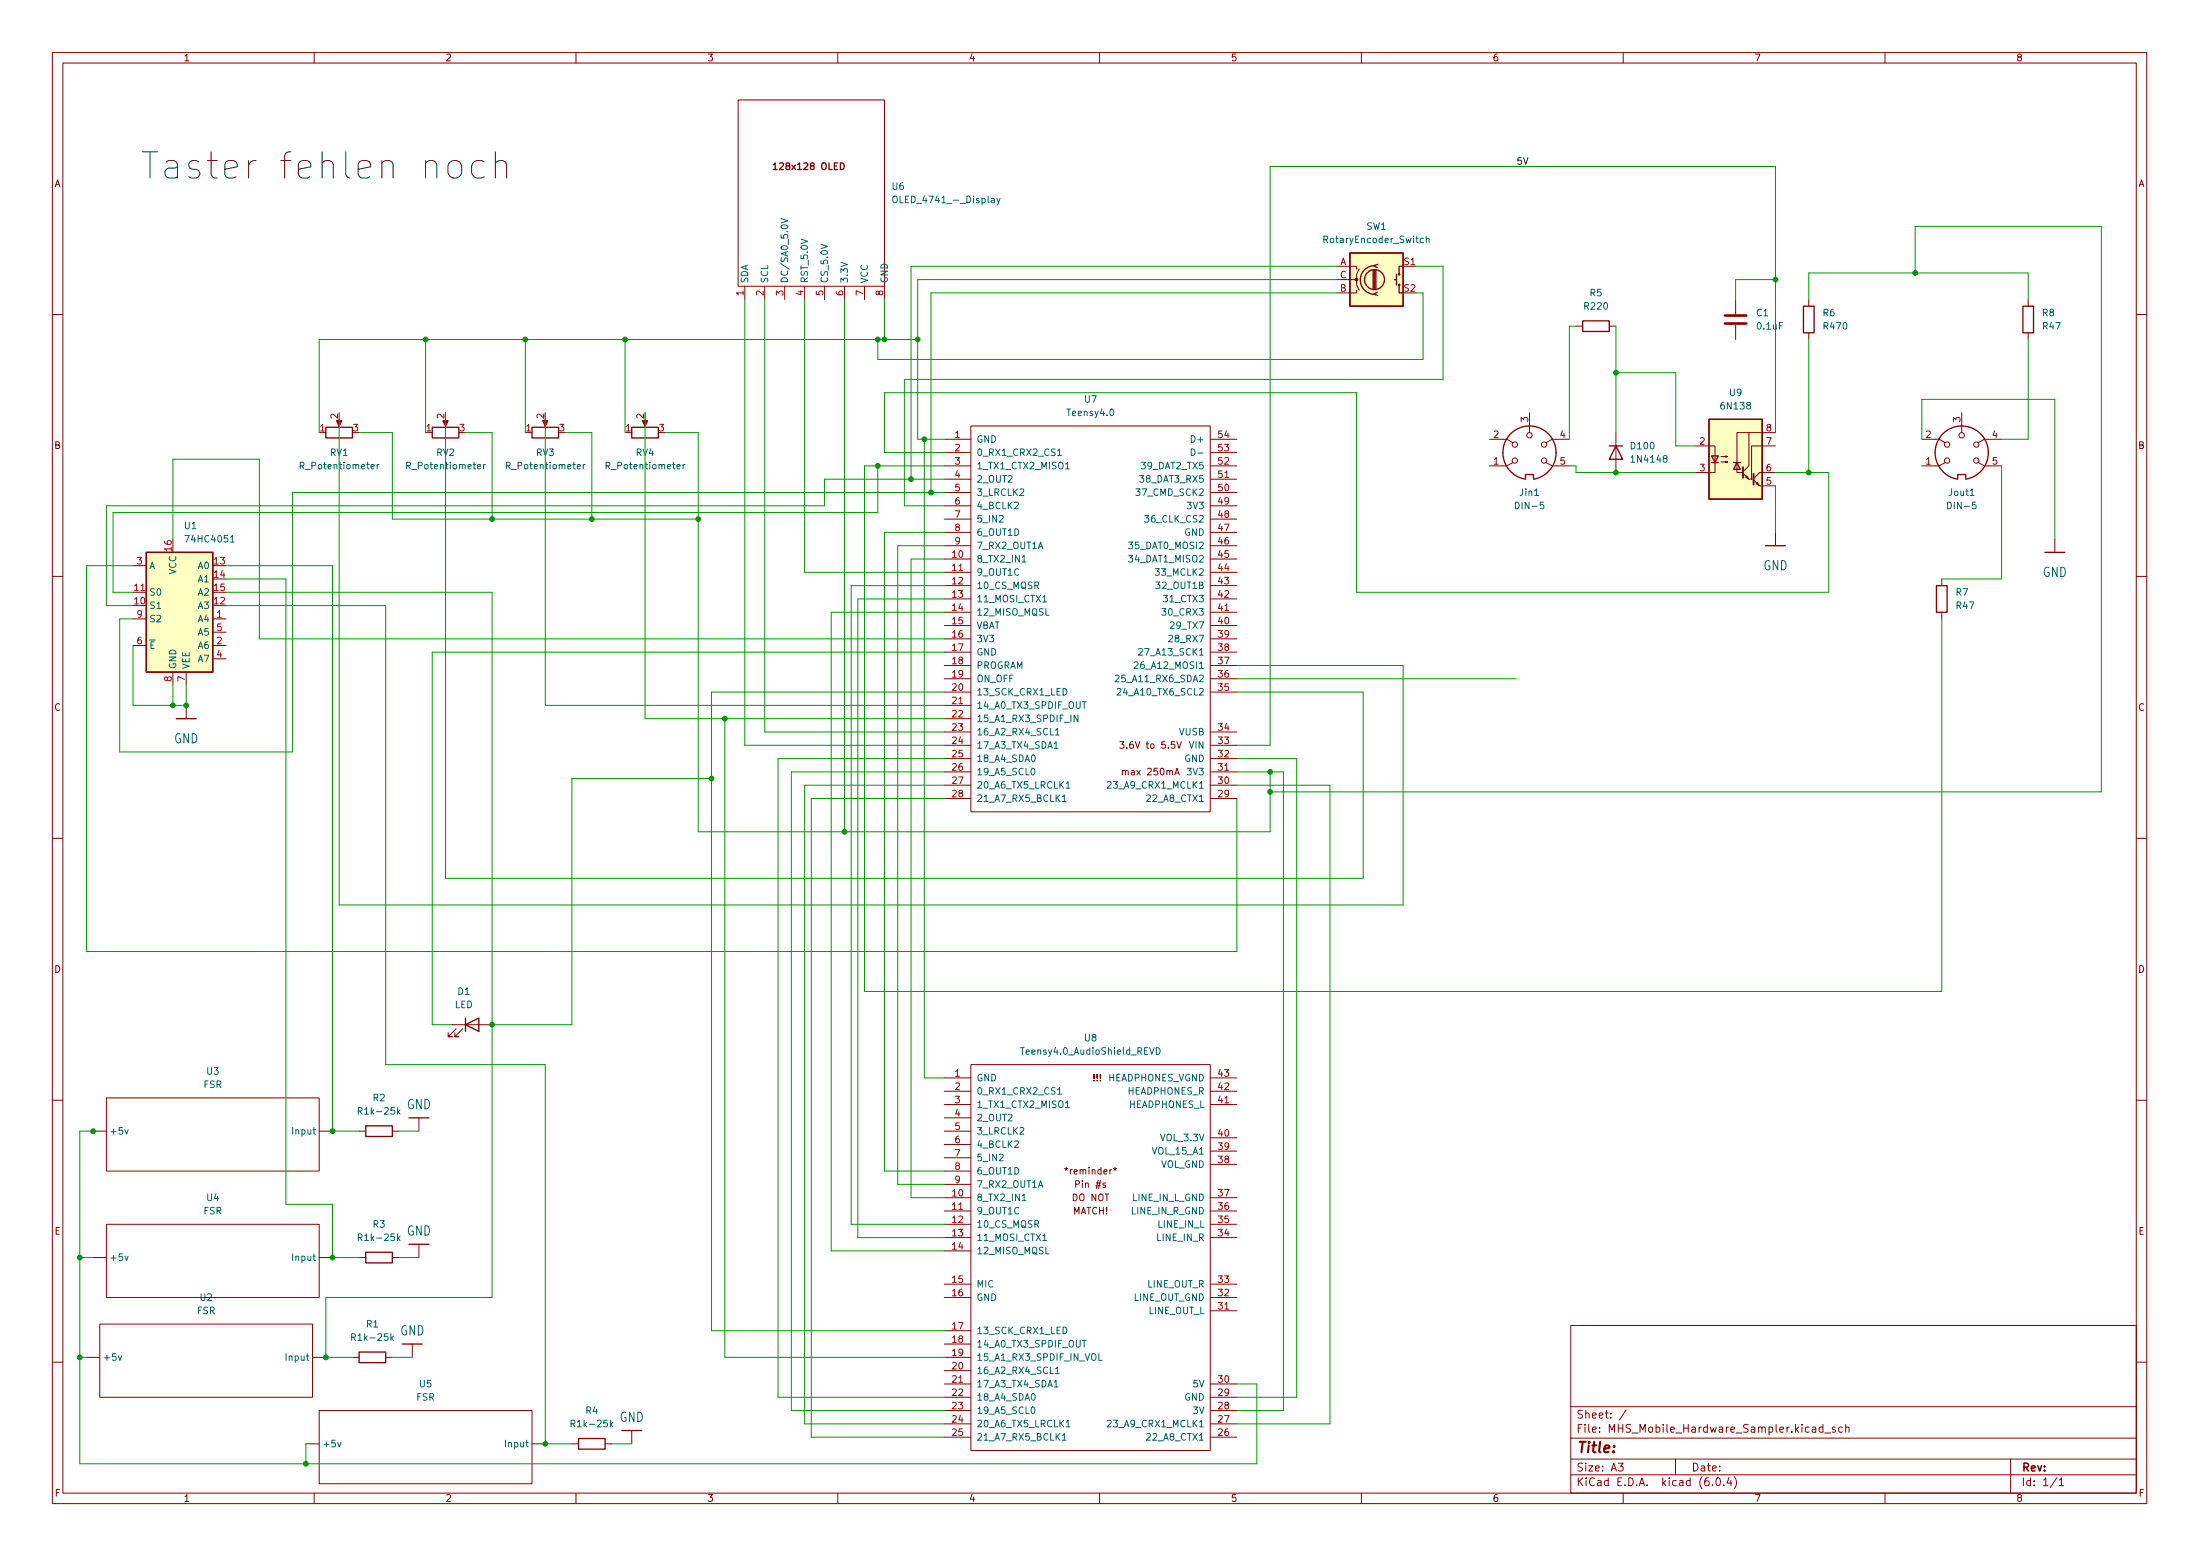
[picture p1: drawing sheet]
<svg xmlns="http://www.w3.org/2000/svg" width="420mm" height="297mm" viewBox="0 0 420 297" stroke-linecap="round" stroke-linejoin="round" font-family="sans-serif">
<g fill="none" stroke="#840000" stroke-width=".19">
<path d="M10 10h400v277h-400zM12 12h396v273h-396zM60 10v2M110 10v2M141 19.1h27.9v35.5h-27.9zM160 10v2M210 10v2M260 10v2M310 10v2M360 10v2M142.2 54.6v2.6M146 54.6v2.6"/>
<path d="M149.9 54.6v2.6M153.7 54.6v2.6M157.5 54.6v2.6M161.3 54.6v2.6M165.1 54.6v2.6M168.9 54.6v2.6M255.3 50.8h3.8v.5M255.3 53.4h3.8v1l.5 1M259.1 55.4v.5h-3.8M259.6 51.3l-.5 1.1v1h-.5M331.5 57.2v2.8M345.4 57.2v1.3"/>
<path d="M387.3 57.2v1.3M10 60h2M292.1 78.8v3.8M301 62.3h1.3M307.3 62.3h1.3M331.5 62v2.8M345.4 63.5v1.3M374.6 78.8v3.8M387.3 63.5v1.3M408 60h2M64.8 80v1.1M85.1 80v1.1"/>
<path d="M104.1 80v1.1M123.2 80v1.1M180.3 99.1h5.1M180.3 96.6h5.1M180.3 94h5.1M180.3 91.5h5.1M180.3 88.9h5.1M180.3 86.4h5.1M180.3 83.9h5.1M185.4 81.3h45.7v73.7h-45.7zM231.1 99.1h5.1M231.1 96.6h5.1"/>
<path d="M231.1 94h5.1M231.1 91.5h5.1M231.1 88.9h5.1M231.1 86.4h5.1M231.1 83.9h5.1M284.5 83.9h3.3l1.1 .6M288.9 88.3l-1.1 .6h-3.3M295.3 88.3l1.1 .6h3.3M299.7 83.9h-3.3l-1.1 .6M308.6 82.6v7.6M323.8 85.1h3.7v5.1h-3.7M328.7 88.2h1.2l-.3 .1v-.3l.3 .2"/>
<path d="M328.7 87.2h1.2l-.3 .1v-.3l.3 .2M332.9 90.3l1.1 1.2h.6M333.6 90.8l.3 .5-.5-.2zM334 82.6h-2.3v7.6h1M334.9 91.6l1.1 1.1h3.1M335.4 92.4l.3-.3 .2 .5zM339.1 82.6h-5.1v6.3l-1.1 1.2M339.1 85.1h-4.6v6.4M339.1 90.2h-3.1l-1.1 1.1M367 83.9h3.3l1.2 .6M371.5 88.3l-1.2 .6h-3.3M377.8 88.3l1.2 .6h3.3"/>
<path d="M382.3 83.9h-3.3l-1.2 .6M10 110h2M25.4 118.1h2.5M25.4 113.1h2.5M25.4 108h2.5M40.6 118.1h2.6M180.3 106.7h5.1M180.3 109.3h5.1M180.3 111.8h5.1M180.3 114.3h5.1M180.3 116.9h5.1M180.3 119.4h5.1"/>
<path d="M180.3 104.2h5.1M180.3 101.6h5.1M231.1 106.7h5.1M231.1 109.3h5.1M231.1 111.8h5.1M231.1 114.3h5.1M231.1 116.9h5.1M231.1 119.4h5.1M231.1 104.2h5.1M231.1 101.6h5.1M339.1 101.6v2.6M370.8 110.5v1.3"/>
<path d="M370.8 116.9v1.2M392.4 102.9v2.5M408 110h2M25.4 123.2h2.5M33 128.3v2.5M35.6 128.3v2.5M35.6 134.7v2.5M40.6 123.2h2.6M40.6 125.8h2.6M40.6 120.7h2.6M180.3 122h5.1M180.3 124.5h5.1"/>
<path d="M180.3 127h5.1M180.3 129.6h5.1M180.3 132.1h5.1M180.3 134.7h5.1M180.3 137.2h5.1M180.3 139.7h5.1M231.1 122h5.1M231.1 124.5h5.1M231.1 127h5.1M231.1 129.6h5.1M231.1 132.1h5.1M231.1 139.7h5.1"/>
<path d="M180.3 142.3h5.1M180.3 144.8h5.1M180.3 147.4h5.1M180.3 149.9h5.1M180.3 152.4h5.1M213.9 141.6h.8l-.5 .5 .4 .1v.5l-.2 .2-.5-.2M224.4 147.9l.4-1.2 .4 1.2M224.5 147.6h.6M224.8 141.6l.4 1.3 .4-1.3M231.1 142.3h5.1M231.1 144.8h5.1M231.1 147.4h5.1"/>
<path d="M231.1 149.9h5.1M231.1 152.4h5.1M10 160h2M408 160h2M86.4 195.6h7.6M87.1 196.4l-1.5 1.5h.8h-.8v-.8M88.4 196.4l-1.5 1.5h.7h-.7v-.8M10 210h2M17.8 215.9h2.5M20.3 209.6h40.7v14h-40.7zM61 215.9h2.5M68.6 215.9h1.2"/>
<path d="M74.9 215.9h1.3M80 213.4v2.5M180.3 215.9h5.1M180.3 210.9h5.1M180.3 208.3h5.1M180.3 205.8h5.1M180.3 218.5h5.1M180.3 213.4h5.1M185.4 203.2h45.7v73.7h-45.7zM231.1 219.7h5.1M231.1 217.2h5.1M231.1 210.9h5.1"/>
<path d="M231.1 208.3h5.1M231.1 205.8h5.1M408 210h2M20.3 233.7h40.7v14h-40.7zM80 237.5v2.6M180.3 228.6h5.1M180.3 231.2h5.1M180.3 233.7h5.1M180.3 236.3h5.1M180.3 238.8h5.1M180.3 221h5.1M180.3 223.6h5.1"/>
<path d="M180.3 226.1h5.1M211.1 225.9l-.3-.1-.2 .2 .1 .2 .4 .1v.3h-.5M212.6 223l.3 .2 .3-.2M212.8 223.4l.1-.2 .2 .2M212.9 222.9v.3M231.1 228.6h5.1M231.1 231.2h5.1M231.1 233.7h5.1M231.1 236.3h5.1M231.1 222.3h5.1M16.5 259.1h2.5M17.8 240.1h2.5"/>
<path d="M19 252.8h40.7v13.9h-40.7zM59.7 259.1h2.5M61 240.1h2.5M67.3 259.1h1.3M68.6 240.1h1.2M73.7 259.1h1.2M74.9 240.1h1.3M78.7 256.6v2.5M180.3 259.1h5.1M180.3 245.1h5.1M180.3 247.7h5.1M180.3 254h5.1"/>
<path d="M180.3 256.6h5.1M231.1 245.1h5.1M231.1 247.7h5.1M231.1 250.2h5.1M300 253h108v32h-108zM10 260h2M58.4 275.6h2.6M61 269.3h40.6v13.9h-40.6zM101.6 275.6h2.5M109.2 275.6h1.3M115.6 275.6h1.2M120.6 273.1v2.5"/>
<path d="M180.3 261.7h5.1M180.3 264.2h5.1M180.3 266.7h5.1M180.3 269.3h5.1M180.3 271.8h5.1M180.3 274.4h5.1M231.1 264.2h5.1M231.1 266.7h5.1M231.1 269.3h5.1M231.1 271.8h5.1M231.1 274.4h5.1M300 278.5h108"/>
<path d="M300 274.5h108M300 268.5h108M309.1 279.3h.9l-.5 .6 .4 .1v.7l-.2 .1-.6-.1M310.6 269.1l-1.3 2M320 278.5v3M348.1 272.5l-.4-.1-.3 .3 .2 .6h.5M348.1 271.9v1.5M348.5 273.6h1.1M350.5 272.5l-.4-.1-.2 .2 .1 .2 .5 .2v.3h-.6M351.9 272.5l-.5-.1-.3 .3 .2 .6h.6M352.5 272.6l.2-.2 .4 .1v.9M352.5 271.9v1.5"/>
<path d="M384 278.5v6.5M408 260h2M60 285v2M110 285v2M160 285v2M210 285v2M260 285v2M300 281.5h108M310 285v2M327.1 283.5v.1M327.9 282.2l.2-.1a.8 .8 0 0 1 .5 .8 .8 .8 0 0 1-.5 .7 1 1 0 0 1-.2-1.4zM329.2 283.5v.1"/>
<path d="M330.2 282l-.3 1.1h.9M330.6 282.6v1M331.2 281.9a1.72 1.72 0 0 1 0 2.3M360 285v2M392.9 282l-1.3 2M393.3 282.5l.4-.4v1.5M393.3 283.6h.8"/>
<circle cx="289.3" cy="84.9" r=".51"/>
<circle cx="289.3" cy="87.9" r=".51"/>
<circle cx="292.1" cy="83.1" r=".51"/>
<circle cx="294.9" cy="87.9" r=".51"/>
<circle cx="294.9" cy="84.9" r=".51"/>
<circle cx="371.9" cy="84.9" r=".51"/>
<circle cx="371.9" cy="87.9" r=".51"/>
<circle cx="374.6" cy="83.1" r=".51"/>
<circle cx="377.4" cy="84.9" r=".51"/>
<circle cx="377.4" cy="87.9" r=".51"/>
</g>
<g fill="none" stroke="#840000" stroke-width=".25">
<path d="M147.7 31.5l.3-.4v1.3M147.7 32.4h.7M257.8 48.3h10.2v10.2h-10.2zM262.3 51.6v3.6M262.5 50.7a2.73 2.73 0 0 0-2.7 2.7 2.73 2.73 0 0 0 2.7 2.8M262.5 51.6v3.6M262.8 51.6v3.6M263 55.8l-.6 .4 .7 .2M263.1 50.5l-.7 .2 .6 .4M266.3 53.4h.4M266.7 52.4v2M267.2 54.4v1.5h.8"/>
<path d="M268 50.8h-.8v1.6M344.4 58.5h2.1v5h-2.1zM386.3 58.5h2.1v5h-2.1zM302.3 61.3h5v2h-5zM62.2 81.6h5.1v2h-5.1zM82.5 81.6h5.1v2h-5.1zM101.6 81.6h5.1v2h-5.1zM120.6 81.6h5.1v2h-5.1zM287 86.4a5.1 5.1 0 0 0 4.3 5.1M287 86.4a5.1 5.1 0 0 1 5.1-5.1 5.1 5.1 0 0 1 5.1 5.1M291.3 91.3v-.7h1.6v.7M297.2 86.4a5.1 5.1 0 0 1-4.3 5.1"/>
<path d="M307.3 85.1h2.6M308.6 85.1l1.3 2.6h-2.6zM326.4 80h10.1v15.3h-10.1zM326.9 87h1.3l-.7 1.3zM326.9 88.3h1.3M331.1 88.3h1.3M331.7 88.3l.7 1.3h-1.3zM369.6 86.4a5.1 5.1 0 0 0 4.3 5.1M369.6 86.4a5.1 5.1 0 0 1 5-5.1 5.1 5.1 0 0 1 5.1 5.1M373.9 91.3v-.7h1.5v.7M379.7 86.4a5.1 5.1 0 0 1-4.3 5.1M27.9 105.4h12.7v22.9h-12.7z"/>
<path d="M337.2 104.2h3.8M369.8 111.8h2.1v5.1h-2.1zM390.5 105.4h3.8M33.7 137.2h3.8M88.9 195.6l2.5-1.3v2.6zM88.9 194.3v2.6M69.8 214.9h5.1v2.1h-5.1zM78.1 213.4h3.8M69.8 239.1h5.1v2h-5.1zM78.1 237.5h3.8M68.6 258.1h5.1v2h-5.1zM76.8 256.6h3.8"/>
<path d="M110.5 274.6h5.1v2h-5.1zM118.7 273.1h3.9"/>
<circle cx="262.5" cy="53.4" r="1.9"/>
<circle cx="267.2" cy="52.4" r=".13"/>
<circle cx="267.2" cy="54.4" r=".13"/>
</g>
<g fill="none" stroke="#006464" stroke-width=".19">
<path d="M170.7 37.5l.1-.1a.43 .43 0 0 1 .5 .5v.4a.42 .42 0 0 1-.4 .4 .42 .42 0 0 1-.4-.4zM190.4 37.9l.3 .8M191 37.9l-.4 1.1-.2 .1M149.2 41.7l1.2 .4-1.2 .5M271.8 45.5h-.3l-.3 .2 .2 .6h.4M272.4 45.6l.2-.1h.3v.8M272.4 45.1v1.2M72 88.7v.8M72.4 88.7l-.4 .2M92.3 88.7v.8M92.7 88.7l-.4 .2M111.4 88.7v.8"/>
<path d="M111.8 88.7l-.4 .2M130.4 88.7v.8M130.8 88.7l-.4 .2M202 86.1l.4-.4v1.3M202 87h.7M203.5 89.5h.7M227.5 85.7a.64 .64 0 0 1 .7 .6 .64 .64 0 0 1-.7 .7zM228.8 86.5h.9M376.3 94.6h.7M44 103.5h.7M195.2 107.3h.7M199.2 114.9h.7"/>
<path d="M221.9 116.2h.8l-.5 .5 .4 .1v.5l-.2 .2-.5-.2M201.6 139.4l.3-.4v1.3M203 131.4a.64 .64 0 0 1 .8 .7 .64 .64 0 0 1-.8 .6zM205.9 136.5v1.3l-.8-1.3v1.3M206.7 134h.7M213 129l.5-.1 .2 .3-.8 1h.8M213.4 131.5l.4-.1 .3 .4-.8 .9h.8M216.6 126.5l.5-.2 .2 .4-.7 .9h.7M217.5 123.9l.5-.1 .2 .4-.8 .9h.8M223.2 121.4l.5-.1 .2 .3-.7 .9h.7M197 146.8l.2-.1a.68 .68 0 0 1 .5 .6 .68 .68 0 0 1-.5 .6l-.3-.5zM201.3 141.9l.4-.3v1.3"/>
<path d="M201.3 142.9h.8M201.6 140.3h.7M202.9 152.1l.4-.4v1.3M202.9 153h.7M203.6 149.6l.4-.4v1.3M203.6 150.5h.8M211.5 149.3l.5-.1 .2 .4-.8 .9h.8M23.9 215.7l.3 .8 .3-.8M68.4 212.1l.6-.1 .2-.1-.1-.3-.7-.2v1.3M76 212.2l.4 .5M76.4 211.9l-.5 .4M202 208l.4-.4v1.3"/>
<path d="M202 208.9h.7M203.5 211.4h.7M220.8 200a.64 .64 0 0 1 .8 .6 .64 .64 0 0 1-.8 .7zM23.9 239.8l.3 .8 .3-.8M68.4 236.2h.6l.2-.2-.1-.3-.7-.1v1.2M76 236.3l.4 .5M76.4 236l-.5 .5M195.2 229.2h.7M199.2 236.8h.7M22.6 258.8l.3 .9 .3-.9M67.2 255.3l.6-.1 .1-.2-.1-.3-.6-.1v1.3M74.8 255.4l.3 .5"/>
<path d="M75.1 255l-.4 .5M203 253.3a.64 .64 0 0 1 .8 .7 .64 .64 0 0 1-.8 .6zM206.7 255.9h.7M209.9 258.4v1.3h.6M64.5 275.4l.3 .8 .3-.8M109.1 271.8l.6-.1 .1-.2-.1-.3-.6-.1v1.3M116.7 271.9l.4 .5M117.1 271.5l-.5 .5M197 268.7l.2-.1a.68 .68 0 0 1 .5 .6 .68 .68 0 0 1-.5 .7l-.3-.5zM201.3 263.9l.4-.4v1.3M201.3 264.8h.8M201.6 261.3l.3-.3v1.2"/>
<path d="M201.6 262.2h.7M202.9 274l.4-.3v1.2M202.9 274.9h.7M203.6 271.5l.4-.4v1.3M203.6 272.4h.8M211.5 271.2l.5-.1 .2 .4-.8 .9h.8"/>
</g>
<g fill="#840000" stroke="#840000" stroke-width=".19">
<path d="M122.7 80.3h1l-.5 1.1z"/>
<path d="M64.3 80.3h1l-.5 1.1z"/>
<path d="M84.6 80.3h1l-.5 1.1z"/>
<path d="M103.6 80.3h1l-.5 1.1z"/>
<circle cx="259.1" cy="53.4" r=".25"/>
</g>
<g fill="#ffffc2" stroke="#ffffc2" stroke-width=".19">
<path d="M27.9 105.4h12.7v22.9h-12.7z"/>
<path d="M326.4 80h10.1v15.3h-10.1z"/>
<path d="M257.8 48.3h10.2v10.2h-10.2z"/>
</g>
<path d="M332.9 89.2v2M334.9 90.5v2" fill="none" stroke="#840000" stroke-width=".36"/>
<path d="M329.4 61.8h4.1M329.4 60.2h4.1" fill="none" stroke="#840000" stroke-width=".51"/>
<path d="M86 30.9a1.36 1.36 0 0 1 2.2 .7v1.4a1.36 1.36 0 0 1-1.3 1 1.36 1.36 0 0 1-1.3-1v-1.4zM92.5 30.9l-.5-.2h-1l-.4 .2-.5 .7v1.4l.5 .7 .4 .3h1l.5-.3M94.6 31.1a1.24 1.24 0 0 1 2.1 .3v2.6M94.6 29v5" fill="none" stroke="#0f0f0f" stroke-width=".19"/>
<g fill="none" stroke="#009600" stroke-width=".19">
<path d="M142.2 57.2v85.1h38.1M146 57.2v82.5h34.3M153.7 57.2v52.1h26.6M161.3 57.2v101.6M168.9 57.2v7.6M255.3 53.4h-80v30.5h5M255.3 55.9h-77.5v38.1M255.3 50.8h-81.3v40.7M270.5 50.8h5.1v21.6h-102.9v24.2h7.6M270.5 55.9h1.3v12.7h-104.2v-3.8M339.1 53.4h-7.6v3.8M345.4 57.2v-5.1h41.9v5.1"/>
<path d="M365.8 52.1v-8.9h35.5v108h-158.7M81.3 64.8v17.8M85.1 78.8v88.9h175.2v-35.6h-24.1M100.3 64.8v17.8M104.1 78.8v55.9h76.2M119.4 64.8v17.8M123.2 78.8v58.4h57.1M175.3 64.8h-114.3v17.8M301 62.3h-1.3v21.6M308.6 71.2h11.4v13.9h3.8M308.6 62.3v20.3M345.4 64.8v25.4"/>
<path d="M387.3 64.8v19.1h-5M64.8 80v92.8h203.2v-45.8h-31.8M68.6 82.6h6.3v16.5h58.4M88.9 82.6h5.1v16.5M107.9 82.6h5.1v16.5M127 82.6h6.3v76.2h109.3v-11.4M167.6 88.9v8.9h-146v15.3h3.8M176.5 83.9v121.9h3.8M180.3 86.4h-11.4v-11.4h90.2v38.1h90.1v-22.9h-10.1M180.3 91.5h-22.8v5.1h-137.2v19h5.1M180.3 94h-124.4v49.5h-33v-25.4h2.5M180.3 88.9h-15.2v100.4h205.7v-71.2"/>
<path d="M299.7 88.9h1.3v1.3h22.8M339.1 82.6v-50.8h-96.5v110.5h-6.4M339.1 92.7v8.9M367 83.9v-7.7h25.4v26.7M382.3 88.9v21.6h-11.5M25.4 108h-8.9v73.6h219.7v-29.2M33 102.9v-15.2h16.5v34.3h130.8M43.2 110.5h11.4v119.4h8.9v10.2h5.1M43.2 108h20.3v107.9h5.1M43.2 115.6h30.5v87.6h30.4v72.4h5.1M43.2 113.1h50.8v134.6h-31.8v11.4h5.1M180.3 101.6h-11.4v122h11.4"/>
<path d="M180.3 111.8h-17.7v121.9h17.7M180.3 106.7h-6.3v121.9h6.3M180.3 114.3h-16.5v122h16.5M180.3 116.9h-21.6v121.9h21.6M180.3 104.2h-8.9v121.9h8.9M25.4 123.2v11.5h10.2v-3.9M33 130.8v3.9M138.4 137.2v121.9h41.9M180.3 124.5h-97.8v71.1h3.9M180.3 132.1h-44.4v121.9h44.4M236.2 129.6h53.4M135.9 148.6h-26.7v47h-15.2"/>
<path d="M180.3 149.9h-26.6v121.9h26.6M180.3 144.8h-31.7v121.9h31.7M180.3 147.4h-29.2v121.9h29.2M180.3 152.4h-25.4v122h25.4M236.2 144.8h11.4v121.9h-11.4M236.2 149.9h17.8v121.9h-17.8M236.2 147.4h8.9v121.9h-8.9M19 215.9h-3.8v63.5h224.8v-15.2h-3.8M76.2 215.9h3.8M15.2 240.1h2.6M15.2 259.1h1.3M74.9 259.1h3.8"/>
<path d="M76.2 240.1h3.8M58.4 275.6v3.8M116.8 275.6h3.8"/>
</g>
<g fill="#009600" stroke="#009600" stroke-width=".19">
<circle cx="119.4" cy="64.8" r=".46"/>
<circle cx="100.3" cy="64.8" r=".46"/>
<circle cx="81.3" cy="64.8" r=".46"/>
<circle cx="167.6" cy="64.8" r=".46"/>
<circle cx="63.5" cy="215.9" r=".46"/>
<circle cx="63.5" cy="240.1" r=".46"/>
<circle cx="15.2" cy="240.1" r=".46"/>
<circle cx="15.2" cy="259.1" r=".46"/>
<circle cx="176.5" cy="83.9" r=".46"/>
<circle cx="175.3" cy="64.8" r=".46"/>
<circle cx="168.9" cy="64.8" r=".46"/>
<circle cx="133.3" cy="99.1" r=".46"/>
<circle cx="138.4" cy="137.2" r=".46"/>
<circle cx="135.9" cy="148.6" r=".46"/>
<circle cx="35.6" cy="134.7" r=".46"/>
<circle cx="33" cy="134.7" r=".46"/>
<circle cx="94" cy="195.6" r=".46"/>
<circle cx="113" cy="99.1" r=".46"/>
<circle cx="94" cy="99.1" r=".46"/>
<circle cx="17.8" cy="215.9" r=".46"/>
<circle cx="62.2" cy="259.1" r=".46"/>
<circle cx="104.1" cy="275.6" r=".46"/>
<circle cx="58.4" cy="279.4" r=".46"/>
<circle cx="242.6" cy="147.4" r=".46"/>
<circle cx="242.6" cy="151.2" r=".46"/>
<circle cx="174" cy="91.5" r=".46"/>
<circle cx="177.8" cy="94" r=".46"/>
<circle cx="167.6" cy="88.9" r=".46"/>
<circle cx="339.1" cy="53.4" r=".46"/>
<circle cx="365.8" cy="52.1" r=".46"/>
<circle cx="345.4" cy="90.2" r=".46"/>
<circle cx="308.6" cy="71.2" r=".46"/>
<circle cx="308.6" cy="90.2" r=".46"/>
<circle cx="161.3" cy="158.8" r=".46"/>
</g>
<text font-size="7" fill="#0f0f0f" x="26.7" y="34.2">Taster fehlen noch</text>
<text font-size="2.8" fill="#840000" x="301" y="277.3">Title:</text>
<g font-size="2.5" fill="#006464">
<text x="336.8" y="108.9">GND</text>
<text x="390.1" y="110.1">GND</text>
<text x="33.2" y="141.9">GND</text>
<text x="77.7" y="211.7">GND</text>
<text x="77.7" y="235.9">GND</text>
<text x="76.4" y="254.9">GND</text>
<text x="118.3" y="271.4">GND</text>
</g>
<g font-size="2.1" fill="#840000">
<text x="301" y="273.5">File: MHS_Mobile_Hardware_Sampler.kicad_sch</text>
<text x="301" y="270.8">Sheet: /</text>
<text x="301" y="280.9">Size: A3</text>
<text x="323" y="280.9">Date:</text>
<text x="386" y="280.9">Rev:</text>
<text x="301" y="283.7">KiCad E.D.A. kicad (6.0.4)</text>
<text x="386" y="283.7">Id: 1/1</text>
</g>
<g font-size="1.8" fill="#840000">
<text x="35" y="11.7">1</text>
<text x="85" y="11.7">2</text>
<text x="135" y="11.7">3</text>
<text x="185" y="11.7">4</text>
<text x="235" y="11.7">5</text>
<text x="285" y="11.7">6</text>
<text x="335" y="11.7">7</text>
<text x="385" y="11.7">8</text>
<text x="10.3" y="35.7">A</text>
<text x="148.5" y="32.4">128x128 OLED</text>
<text x="408.3" y="35.7">A</text>
<text x="10.3" y="85.7">B</text>
<text x="408.3" y="85.7">B</text>
<text x="10.3" y="135.7">C</text>
<text x="408.3" y="135.7">C</text>
<text x="214.7" y="142.9">3.6V to 5.5V</text>
<text x="214.8" y="148">max 250mA</text>
<text x="10.3" y="185.7">D</text>
<text x="408.3" y="185.7">D</text>
<text x="208.7" y="206.4">!!!</text>
<text x="203.8" y="224.2">*reminder*</text>
<text x="205.7" y="226.7">Pin #s</text>
<text x="204.8" y="231.8">MATCH!</text>
<text x="204.8" y="229.3">DO NOT</text>
<text x="10.4" y="235.7">E</text>
<text x="408.4" y="235.7">E</text>
<text x="10.4" y="285.7">F</text>
<text x="35" y="286.7">1</text>
<text x="85" y="286.7">2</text>
<text x="135" y="286.7">3</text>
<text x="185" y="286.7">4</text>
<text x="235" y="286.7">5</text>
<text x="285" y="286.7">6</text>
<text x="335" y="286.7">7</text>
<text x="385" y="286.7">8</text>
<text x="408.4" y="285.7">F</text>
</g>
<text font-size="1.8" fill="#0f0f0f" x="289.6" y="31.4">5V</text>
<g font-size="1.8" fill="#006464">
<text x="170.4" y="36.2">U6</text>
<text x="171.4" y="38.8">OLED_4741_-_Display</text>
<text x="253.2" y="46.4">RotaryEncoder_Switch</text>
<text x="261" y="43.9">SW1</text>
<text x="142.9" y="54.1" transform="rotate(-90 142.9 54.1)">SDA</text>
<text x="146.7" y="54.1" transform="rotate(-90 146.7 54.1)">SCL</text>
<text x="150.5" y="54.1" transform="rotate(-90 150.5 54.1)">DC/SA0_5.0V</text>
<text x="154.3" y="54.1" transform="rotate(-90 154.3 54.1)">RST_5.0V</text>
<text x="158.1" y="54.1" transform="rotate(-90 158.1 54.1)">CS_5.0V</text>
<text x="161.9" y="54.1" transform="rotate(-90 161.9 54.1)">3.3V</text>
<text x="165.7" y="54.1" transform="rotate(-90 165.7 54.1)">VCC</text>
<text x="169.5" y="54.1" transform="rotate(-90 169.5 54.1)">GND</text>
<text x="302.7" y="59.1">R220</text>
<text x="303.7" y="56.6">R5</text>
<text x="335.5" y="60.4">C1</text>
<text x="335.7" y="62.9">0.1uF</text>
<text x="348.2" y="60.4">R6</text>
<text x="348.4" y="62.9">R470</text>
<text x="390.1" y="60.4">R8</text>
<text x="390.2" y="62.9">R47</text>
<text x="207.1" y="76.9">U7</text>
<text x="330.3" y="75.6">U9</text>
<text x="204" y="79.4">Teensy4.0</text>
<text x="328.9" y="78.1">6N138</text>
<text x="57.7" y="89.6">R_Potentiometer</text>
<text x="63" y="87">RV1</text>
<text x="78" y="89.6">R_Potentiometer</text>
<text x="83.4" y="87">RV2</text>
<text x="97.1" y="89.6">R_Potentiometer</text>
<text x="102.4" y="87">RV3</text>
<text x="116.1" y="89.6">R_Potentiometer</text>
<text x="121.5" y="87">RV4</text>
<text x="186.4" y="84.5">GND</text>
<text x="186.4" y="87">0_RX1_CRX2_CS1</text>
<text x="186.4" y="89.6">1_TX1_CTX2_MISO1</text>
<text x="218.3" y="89.6">39_DAT2_TX5</text>
<text x="227.8" y="84.5">D+</text>
<text x="311.6" y="85.8">D100</text>
<text x="311.8" y="88.3">1N4148</text>
<text x="186.4" y="94.7">3_LRCLK2</text>
<text x="186.4" y="92.1">2_OUT2</text>
<text x="217.4" y="94.7">37_CMD_SCK2</text>
<text x="218.1" y="92.1">38_DAT3_RX5</text>
<text x="290.3" y="94.7">Jin1</text>
<text x="372.3" y="94.7">Jout1</text>
<text x="35.3" y="101">U1</text>
<text x="186.4" y="97.2">4_BCLK2</text>
<text x="186.4" y="99.7">5_IN2</text>
<text x="219.1" y="99.7">36_CLK_CS2</text>
<text x="227" y="97.2">3V3</text>
<text x="289.8" y="97.2">DIN-5</text>
<text x="372.3" y="97.2">DIN-5</text>
<text x="35.8" y="103.5">74HC4051</text>
<text x="186.4" y="107.4">8_TX2_IN1</text>
<text x="186.4" y="102.3">6_OUT1D</text>
<text x="186.4" y="104.8">7_RX2_OUT1A</text>
<text x="216.1" y="107.4">34_DAT1_MISO2</text>
<text x="216.1" y="104.8">35_DAT0_MOSI2</text>
<text x="226.2" y="102.3">GND</text>
<text x="28.4" y="113.7">S0</text>
<text x="28.4" y="108.6">A</text>
<text x="33.7" y="109.7" transform="rotate(-90 33.7 109.7)">VCC</text>
<text x="37.9" y="108.6">A0</text>
<text x="37.9" y="111.2">A1</text>
<text x="37.9" y="113.7">A2</text>
<text x="186.4" y="109.9">9_OUT1C</text>
<text x="186.4" y="112.4">10_CS_MQSR</text>
<text x="221.1" y="109.9">33_MCLK2</text>
<text x="221.2" y="112.4">32_OUT1B</text>
<text x="373.6" y="113.7">R7</text>
<text x="28.4" y="116.2">S1</text>
<text x="28.4" y="118.8">S2</text>
<text x="37.9" y="118.8">A4</text>
<text x="37.9" y="116.2">A3</text>
<text x="186.4" y="115">11_MOSI_CTX1</text>
<text x="186.4" y="117.5">12_MISO_MQSL</text>
<text x="222.5" y="117.5">30_CRX3</text>
<text x="222.7" y="115">31_CTX3</text>
<text x="373.7" y="116.2">R47</text>
<text x="28.4" y="123.9">~{E}</text>
<text x="37.9" y="123.9">A6</text>
<text x="37.9" y="121.3">A5</text>
<text x="186.4" y="120.1">VBAT</text>
<text x="186.4" y="122.6">3V3</text>
<text x="186.4" y="125.1">GND</text>
<text x="218.2" y="125.1">27_A13_SCK1</text>
<text x="223.7" y="122.6">28_RX7</text>
<text x="223.9" y="120.1">29_TX7</text>
<text x="33.7" y="127.8" transform="rotate(-90 33.7 127.8)">GND</text>
<text x="36.2" y="127.8" transform="rotate(-90 36.2 127.8)">VEE</text>
<text x="37.9" y="126.4">A7</text>
<text x="186.4" y="127.7">PROGRAM</text>
<text x="186.4" y="130.2">ON_OFF</text>
<text x="213.8" y="130.2">25_A11_RX6_SDA2</text>
<text x="217.4" y="127.7">26_A12_MOSI1</text>
<text x="186.4" y="132.8">13_SCK_CRX1_LED</text>
<text x="186.4" y="135.3">14_A0_TX3_SPDIF_OUT</text>
<text x="186.4" y="137.8">15_A1_RX3_SPDIF_IN</text>
<text x="214.2" y="132.8">24_A10_TX6_SCL2</text>
<text x="186.4" y="140.4">16_A2_RX4_SCL1</text>
<text x="186.4" y="142.9">17_A3_TX4_SDA1</text>
<text x="225.2" y="140.4">VUSB</text>
<text x="227.2" y="142.9">VIN</text>
<text x="186.4" y="145.5">18_A4_SDA0</text>
<text x="186.4" y="148">19_A5_SCL0</text>
<text x="226.2" y="145.5">GND</text>
<text x="227" y="148">3V3</text>
<text x="186.4" y="150.5">20_A6_TX5_LRCLK1</text>
<text x="186.4" y="153.1">21_A7_RX5_BCLK1</text>
<text x="212.1" y="150.5">23_A9_CRX1_MCLK1</text>
<text x="219.4" y="153.1">22_A8_CTX1</text>
<text x="87.5" y="189.9">D1</text>
<text x="86.8" y="192.4">LED</text>
<text x="195.4" y="201.3">Teensy4.0_AudioShield_REVD</text>
<text x="207.1" y="198.8">U8</text>
<text x="38.9" y="207.7">FSR</text>
<text x="39.5" y="205.1">U3</text>
<text x="186.4" y="206.4">GND</text>
<text x="186.4" y="209">0_RX1_CRX2_CS1</text>
<text x="211.5" y="206.4">HEADPHONES_VGND</text>
<text x="215.4" y="209">HEADPHONES_R</text>
<text x="69" y="212.8">R1k-25k</text>
<text x="71.3" y="210.2">R2</text>
<text x="186.4" y="211.5">1_TX1_CTX2_MISO1</text>
<text x="186.4" y="214">2_OUT2</text>
<text x="215.6" y="211.5">HEADPHONES_L</text>
<text x="20.8" y="216.6">+5v</text>
<text x="56.1" y="216.6">Input</text>
<text x="186.4" y="216.6">3_LRCLK2</text>
<text x="186.4" y="219.1">4_BCLK2</text>
<text x="186.4" y="221.7">5_IN2</text>
<text x="220.3" y="220.4">VOL_15_A1</text>
<text x="221.9" y="217.8">VOL_3.3V</text>
<text x="186.4" y="224.2">6_OUT1D</text>
<text x="186.4" y="226.7">7_RX2_OUT1A</text>
<text x="221.6" y="222.9">VOL_GND</text>
<text x="38.9" y="231.8">FSR</text>
<text x="39.5" y="229.3">U4</text>
<text x="186.4" y="229.3">8_TX2_IN1</text>
<text x="186.4" y="231.8">9_OUT1C</text>
<text x="216.2" y="231.8">LINE_IN_R_GND</text>
<text x="216.4" y="229.3">LINE_IN_L_GND</text>
<text x="69" y="236.9">R1k-25k</text>
<text x="71.3" y="234.4">R3</text>
<text x="186.4" y="234.4">10_CS_MQSR</text>
<text x="186.4" y="236.9">11_MOSI_CTX1</text>
<text x="186.4" y="239.4">12_MISO_MQSL</text>
<text x="221.1" y="236.9">LINE_IN_R</text>
<text x="221.3" y="234.4">LINE_IN_L</text>
<text x="20.8" y="240.7">+5v</text>
<text x="56.1" y="240.7">Input</text>
<text x="186.4" y="245.8">MIC</text>
<text x="219.1" y="245.8">LINE_OUT_R</text>
<text x="37.6" y="250.9">FSR</text>
<text x="38.2" y="248.3">U2</text>
<text x="186.4" y="248.3">GND</text>
<text x="216.5" y="248.3">LINE_OUT_GND</text>
<text x="219.3" y="250.9">LINE_OUT_L</text>
<text x="67.7" y="255.9">R1k-25k</text>
<text x="70" y="253.4">R1</text>
<text x="186.4" y="254.7">13_SCK_CRX1_LED</text>
<text x="186.4" y="257.2">14_A0_TX3_SPDIF_OUT</text>
<text x="19.6" y="259.8">+5v</text>
<text x="54.9" y="259.8">Input</text>
<text x="186.4" y="259.8">15_A1_RX3_SPDIF_IN_VOL</text>
<text x="186.4" y="262.3">16_A2_RX4_SCL1</text>
<text x="79.5" y="267.4">FSR</text>
<text x="80.1" y="264.8">U5</text>
<text x="111.9" y="269.9">R4</text>
<text x="186.4" y="264.8">17_A3_TX4_SDA1</text>
<text x="186.4" y="267.4">18_A4_SDA0</text>
<text x="186.4" y="269.9">19_A5_SCL0</text>
<text x="226.2" y="267.4">GND</text>
<text x="228" y="269.9">3V</text>
<text x="228" y="264.8">5V</text>
<text x="109.6" y="272.5">R1k-25k</text>
<text x="186.4" y="272.5">20_A6_TX5_LRCLK1</text>
<text x="186.4" y="275">21_A7_RX5_BCLK1</text>
<text x="212.1" y="272.5">23_A9_CRX1_MCLK1</text>
<text x="219.4" y="275">22_A8_CTX1</text>
<text x="61.5" y="276.3">+5v</text>
<text x="96.8" y="276.3">Input</text>
</g>
<g font-size="1.8" fill="#a90000">
<text x="255.9" y="50.6">A</text>
<text x="255.9" y="53.1">C</text>
<text x="268.2" y="50.6">S1</text>
<text x="142" y="56.4" transform="rotate(-90 142 56.4)">1</text>
<text x="145.8" y="56.4" transform="rotate(-90 145.8 56.4)">2</text>
<text x="149.6" y="56.4" transform="rotate(-90 149.6 56.4)">3</text>
<text x="153.4" y="56.4" transform="rotate(-90 153.4 56.4)">4</text>
<text x="157.2" y="56.4" transform="rotate(-90 157.2 56.4)">5</text>
<text x="161" y="56.4" transform="rotate(-90 161 56.4)">6</text>
<text x="164.8" y="56.4" transform="rotate(-90 164.8 56.4)">7</text>
<text x="168.7" y="56.4" transform="rotate(-90 168.7 56.4)">8</text>
<text x="255.9" y="55.7">B</text>
<text x="268.2" y="55.7">S2</text>
<text x="61.1" y="82.3">1</text>
<text x="64.5" y="79.9" transform="rotate(-90 64.5 79.9)">2</text>
<text x="67.5" y="82.3">3</text>
<text x="81.4" y="82.3">1</text>
<text x="84.8" y="79.9" transform="rotate(-90 84.8 79.9)">2</text>
<text x="87.8" y="82.3">3</text>
<text x="100.5" y="82.3">1</text>
<text x="103.9" y="79.9" transform="rotate(-90 103.9 79.9)">2</text>
<text x="106.8" y="82.3">3</text>
<text x="119.5" y="82.3">1</text>
<text x="122.9" y="79.9" transform="rotate(-90 122.9 79.9)">2</text>
<text x="125.9" y="82.3">3</text>
<text x="182.4" y="83.6">1</text>
<text x="232.7" y="83.6">54</text>
<text x="285.3" y="83.6">2</text>
<text x="291.8" y="80.5" transform="rotate(-90 291.8 80.5)">3</text>
<text x="298" y="83.6">4</text>
<text x="337.3" y="82.3">8</text>
<text x="367.8" y="83.6">2</text>
<text x="374.4" y="80.5" transform="rotate(-90 374.4 80.5)">3</text>
<text x="380.5" y="83.6">4</text>
<text x="182.4" y="86.1">2</text>
<text x="182.4" y="88.7">3</text>
<text x="232.7" y="88.7">52</text>
<text x="232.7" y="86.1">53</text>
<text x="285.3" y="88.7">1</text>
<text x="298" y="88.7">5</text>
<text x="324.6" y="84.9">2</text>
<text x="324.6" y="90">3</text>
<text x="337.3" y="90">6</text>
<text x="337.3" y="84.9">7</text>
<text x="367.8" y="88.7">1</text>
<text x="380.5" y="88.7">5</text>
<text x="182.4" y="93.8">5</text>
<text x="182.4" y="91.2">4</text>
<text x="232.7" y="93.8">50</text>
<text x="232.7" y="91.2">51</text>
<text x="337.3" y="92.5">5</text>
<text x="182.4" y="96.3">6</text>
<text x="182.4" y="98.8">7</text>
<text x="182.4" y="101.4">8</text>
<text x="232.7" y="101.4">47</text>
<text x="232.7" y="98.8">48</text>
<text x="232.7" y="96.3">49</text>
<text x="26.2" y="107.7">3</text>
<text x="32.8" y="105.2" transform="rotate(-90 32.8 105.2)">16</text>
<text x="40.9" y="107.7">13</text>
<text x="181.9" y="106.5">10</text>
<text x="182.4" y="103.9">9</text>
<text x="232.7" y="106.5">45</text>
<text x="232.7" y="103.9">46</text>
<text x="25.7" y="112.8">11</text>
<text x="40.9" y="110.3">14</text>
<text x="40.9" y="112.8">15</text>
<text x="181.9" y="109">11</text>
<text x="181.9" y="111.5">12</text>
<text x="232.7" y="111.5">43</text>
<text x="232.7" y="109">44</text>
<text x="25.7" y="115.4">10</text>
<text x="26.2" y="117.9">9</text>
<text x="40.9" y="115.4">12</text>
<text x="41.4" y="117.9">1</text>
<text x="181.9" y="114.1">13</text>
<text x="181.9" y="116.6">14</text>
<text x="181.9" y="119.2">15</text>
<text x="232.7" y="119.2">40</text>
<text x="232.7" y="116.6">41</text>
<text x="232.7" y="114.1">42</text>
<text x="26.2" y="123">6</text>
<text x="41.4" y="123">2</text>
<text x="41.4" y="125.5">4</text>
<text x="41.4" y="120.4">5</text>
<text x="181.9" y="121.7">16</text>
<text x="181.9" y="124.2">17</text>
<text x="232.7" y="124.2">38</text>
<text x="232.7" y="121.7">39</text>
<text x="32.8" y="130.1" transform="rotate(-90 32.8 130.1)">8</text>
<text x="35.3" y="130.1" transform="rotate(-90 35.3 130.1)">7</text>
<text x="181.9" y="126.8">18</text>
<text x="181.9" y="129.3">19</text>
<text x="181.9" y="131.9">20</text>
<text x="232.7" y="131.9">35</text>
<text x="232.7" y="129.3">36</text>
<text x="232.7" y="126.8">37</text>
<text x="181.9" y="134.4">21</text>
<text x="181.9" y="136.9">22</text>
<text x="181.9" y="139.5">23</text>
<text x="181.9" y="142">24</text>
<text x="232.7" y="142">33</text>
<text x="232.7" y="139.5">34</text>
<text x="181.9" y="144.6">25</text>
<text x="181.9" y="147.1">26</text>
<text x="181.9" y="149.6">27</text>
<text x="232.7" y="149.6">30</text>
<text x="232.7" y="147.1">31</text>
<text x="232.7" y="144.6">32</text>
<text x="181.9" y="152.2">28</text>
<text x="232.7" y="152.2">29</text>
<text x="182.4" y="205.5">1</text>
<text x="182.4" y="208.1">2</text>
<text x="232.7" y="208.1">42</text>
<text x="232.7" y="205.5">43</text>
<text x="182.4" y="215.7">5</text>
<text x="182.4" y="210.6">3</text>
<text x="182.4" y="213.1">4</text>
<text x="232.7" y="210.6">41</text>
<text x="182.4" y="218.2">6</text>
<text x="182.4" y="220.8">7</text>
<text x="232.7" y="219.5">39</text>
<text x="232.7" y="217">40</text>
<text x="182.4" y="223.3">8</text>
<text x="182.4" y="225.8">9</text>
<text x="232.7" y="222">38</text>
<text x="181.9" y="228.4">10</text>
<text x="181.9" y="230.9">11</text>
<text x="181.9" y="233.5">12</text>
<text x="232.7" y="233.5">35</text>
<text x="232.7" y="230.9">36</text>
<text x="232.7" y="228.4">37</text>
<text x="181.9" y="236">13</text>
<text x="181.9" y="238.5">14</text>
<text x="232.7" y="236">34</text>
<text x="181.9" y="244.9">15</text>
<text x="232.7" y="244.9">33</text>
<text x="181.9" y="247.4">16</text>
<text x="232.7" y="250">31</text>
<text x="232.7" y="247.4">32</text>
<text x="181.9" y="253.8">17</text>
<text x="181.9" y="256.3">18</text>
<text x="181.9" y="258.9">19</text>
<text x="181.9" y="261.4">20</text>
<text x="181.9" y="263.9">21</text>
<text x="232.7" y="263.9">30</text>
<text x="181.9" y="266.5">22</text>
<text x="181.9" y="269">23</text>
<text x="232.7" y="269">28</text>
<text x="232.7" y="266.5">29</text>
<text x="181.9" y="271.6">24</text>
<text x="181.9" y="274.1">25</text>
<text x="232.7" y="274.1">26</text>
<text x="232.7" y="271.6">27</text>
</g>
</svg>
